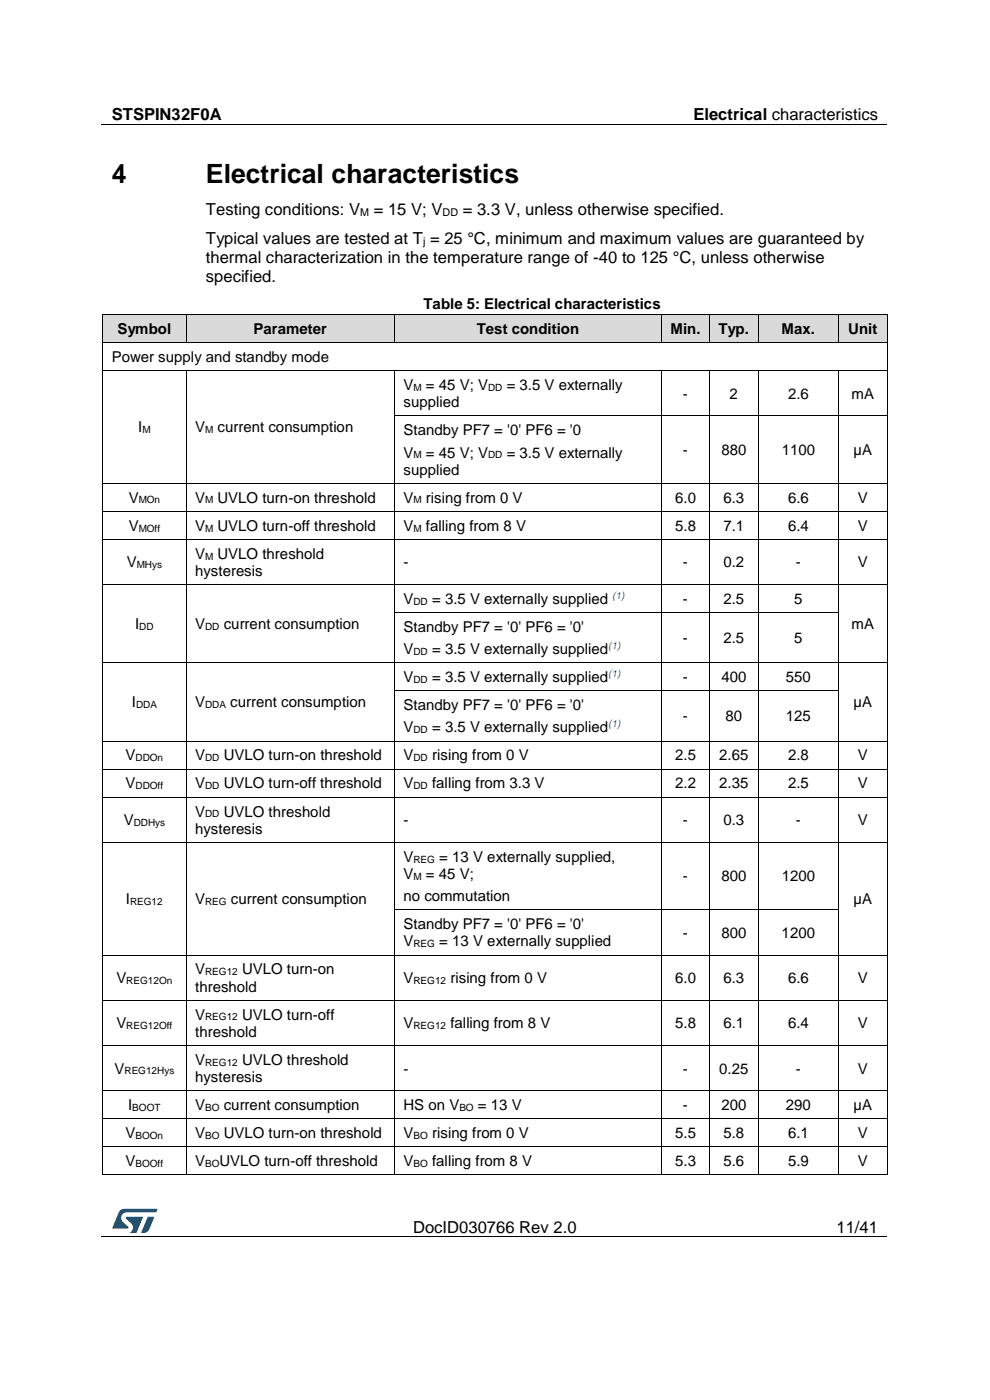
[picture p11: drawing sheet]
<svg xmlns="http://www.w3.org/2000/svg" width="210mm" height="297mm" viewBox="0 0 210 297" stroke-linecap="round" stroke-linejoin="round" font-family="sans-serif">
<path d="M21.5 26.5h166.7M21.5 262.4h166.7" fill="none" stroke="#000" stroke-width=".21"/>
<path d="M104.9 26.4h.2v.1h-.2zM61.6 262.3h.1v.2h-.1zM148 262.3h.1v.2h-.1z" fill="#000"/>
<g fill="#005288">
<path d="M25.4 256.9l.6-.4h.4h7l-.3 .7h-6.2a1.18 1.18 0 0 0-1.1 .7 1.18 1.18 0 0 0 .2 1.3l1.2 1.1v.3h-3.4z"/>
<path d="M31.4 258.2h1.3l-1 2.6a1.31 1.31 0 0 1-1.7 .7z"/>
<path d="M26.7 258.2h3.6l-1.4 3.4h-1.4a1.29 1.29 0 0 0 .4-2l-1.2-1.1z"/>
</g>
<g fill="#dadada">
<path d="M21.8 66.8h17.7v5.8h-17.7z" fill-rule="evenodd"/>
<path d="M39.5 66.8h44.2v5.8h-44.2z" fill-rule="evenodd"/>
<path d="M83.7 66.8h56.6v5.8h-56.6z" fill-rule="evenodd"/>
<path d="M140.4 66.8h10.1v5.8h-10.1z" fill-rule="evenodd"/>
<path d="M150.5 66.8h10.3v5.8h-10.3z" fill-rule="evenodd"/>
<path d="M160.9 66.8h16.9v5.8h-16.9z" fill-rule="evenodd"/>
<path d="M177.9 66.8h10.3v5.8h-10.3z" fill-rule="evenodd"/>
</g>
<g fill="#dadada">
<path d="M23.7 66.8h13.9v5.8h-13.9z"/>
<path d="M41.4 66.8h40.4v5.8h-40.4z"/>
<path d="M85.6 66.8h52.8v5.8h-52.8z"/>
<path d="M142.2 66.8h6.4v5.8h-6.4z"/>
<path d="M152.4 66.8h6.6v5.8h-6.6z"/>
<path d="M162.8 66.8h13.2v5.8h-13.2z"/>
<path d="M179.8 66.8h6.5v5.8h-6.5z"/>
</g>
<g fill="#000">
<path d="M21.7 72.6h.1v.2h-.1zM21.7 78.6h.1v.1h-.1zM21.7 66.8h.1zM21.8 72.6h.2v.2h-.2zM39.4 78.6h.2v.1h-.2zM39.5 72.6h.1v.2h-.1zM83.6 78.6h.2v.1h-.2zM83.7 72.6h.1v.2h-.1zM140.3 78.6h.1v.1h-.1zM140.3 66.8h.1zM140.3 72.6h.2v.2h-.2zM150.4 78.6h.2v.1h-.2z"/>
<path d="M150.5 72.6h.1v.2h-.1zM160.8 78.6h.2v.1h-.2zM160.8 66.8h.1zM160.8 72.6h.2v.2h-.2zM177.8 78.6h.2v.1h-.2zM177.8 66.8h.1zM177.8 72.6h.2v.2h-.2zM188.1 72.6h.2v.2h-.2zM188.1 78.6h.2v.1h-.2zM188.2 66.8h.1zM21.7 88.1h.1v.2h-.1zM39.4 88.1h.2v.2h-.2z"/>
<path d="M83.6 88.1h.2v.2h-.2zM140.3 88.1h.1v.2h-.1zM150.4 88.1h.2v.2h-.2zM160.8 88.1h.2v.2h-.2zM177.8 88.1h.2v.2h-.2zM188.1 88.1h.2v.2h-.2zM21.7 102.4h.1v.2h-.1zM21.7 108.4h.1v.2h-.1zM21.7 114.3h.1v.2h-.1zM39.4 102.4h.2v.2h-.2zM39.4 108.4h.2v.2h-.2zM39.4 114.3h.2v.2h-.2z"/>
<path d="M83.6 102.4h.2v.2h-.2zM83.6 108.4h.2v.2h-.2zM83.6 114.3h.2v.2h-.2zM140.3 102.4h.1v.2h-.1zM140.3 108.4h.1v.2h-.1zM140.3 114.3h.1v.2h-.1zM150.4 102.4h.2v.2h-.2zM150.4 108.4h.2v.2h-.2zM150.4 114.3h.2v.2h-.2zM160.8 102.4h.2v.2h-.2zM160.8 108.4h.2v.2h-.2zM160.8 114.3h.2v.2h-.2z"/>
<path d="M177.8 102.4h.2v.2h-.2zM177.8 108.4h.2v.2h-.2zM177.8 114.3h.2v.2h-.2zM188.1 102.4h.2v.2h-.2zM188.1 108.4h.2v.2h-.2zM188.1 114.3h.2v.2h-.2zM21.7 124h.1v.1h-.1zM21.7 129.9h.1v.1h-.1zM39.4 124h.2v.1h-.2zM39.4 129.9h.2v.1h-.2zM83.6 124h.2v.1h-.2zM83.6 129.9h.2v.1h-.2z"/>
<path d="M140.3 124h.1v.1h-.1zM140.3 129.9h.1v.1h-.1zM150.4 124h.2v.1h-.2zM150.4 129.9h.2v.1h-.2zM160.8 124h.2v.1h-.2zM160.8 129.9h.2v.1h-.2zM177.8 124h.2v.1h-.2zM177.8 129.9h.2v.1h-.2zM188.1 124h.2v.1h-.2zM188.1 129.9h.2v.1h-.2zM21.7 140.5h.1v.2h-.1zM21.7 146.5h.1v.1h-.1z"/>
<path d="M21.7 157.1h.1v.2h-.1zM39.4 140.5h.2v.2h-.2zM39.4 146.5h.2v.1h-.2zM39.4 157.1h.2v.2h-.2zM83.6 140.5h.2v.2h-.2zM83.6 146.5h.2v.1h-.2zM83.6 157.1h.2v.2h-.2zM140.3 140.5h.1v.2h-.1zM140.3 146.5h.1v.1h-.1zM140.3 157.1h.1v.2h-.1zM150.4 140.5h.2v.2h-.2zM150.4 146.5h.2v.1h-.2z"/>
<path d="M150.4 157.1h.2v.2h-.2zM160.8 140.5h.2v.2h-.2zM160.8 146.5h.2v.1h-.2zM160.8 157.1h.2v.2h-.2zM177.8 140.5h.2v.2h-.2zM177.8 146.5h.2v.1h-.2zM177.8 157.1h.2v.2h-.2zM188.1 140.5h.2v.2h-.2zM188.1 146.5h.2v.1h-.2zM188.1 157.1h.2v.2h-.2zM21.7 163.1h.1v.1h-.1zM21.7 169h.1v.2h-.1z"/>
<path d="M21.7 178.6h.1v.2h-.1zM39.4 163.1h.2v.1h-.2zM39.4 169h.2v.2h-.2zM39.4 178.6h.2v.2h-.2zM83.6 163.1h.2v.1h-.2zM83.6 169h.2v.2h-.2zM83.6 178.6h.2v.2h-.2zM140.3 163.1h.1v.1h-.1zM140.3 169h.1v.2h-.1zM140.3 178.6h.1v.2h-.1zM150.4 163.1h.2v.1h-.2zM150.4 169h.2v.2h-.2z"/>
<path d="M150.4 178.6h.2v.2h-.2zM160.8 163.1h.2v.1h-.2zM160.8 169h.2v.2h-.2zM160.8 178.6h.2v.2h-.2zM177.8 163.1h.2v.1h-.2zM177.8 169h.2v.2h-.2zM177.8 178.6h.2v.2h-.2zM188.1 163.1h.2v.1h-.2zM188.1 169h.2v.2h-.2zM188.1 178.6h.2v.2h-.2zM21.7 192.9h.1v.2h-.1zM39.4 192.9h.2v.2h-.2z"/>
<path d="M83.6 192.9h.2v.2h-.2zM140.3 192.9h.1v.2h-.1zM150.4 192.9h.2v.2h-.2zM160.8 192.9h.2v.2h-.2zM177.8 192.9h.2v.2h-.2zM188.1 192.9h.2v.2h-.2zM21.7 202.5h.1v.2h-.1zM21.7 212.1h.1v.2h-.1zM39.4 202.5h.2v.2h-.2zM39.4 212.1h.2v.2h-.2zM83.6 202.5h.2v.2h-.2zM83.6 212.1h.2v.2h-.2z"/>
<path d="M140.3 202.5h.1v.2h-.1zM140.3 212.1h.1v.2h-.1zM150.4 202.5h.2v.2h-.2zM150.4 212.1h.2v.2h-.2zM160.8 202.5h.2v.2h-.2zM160.8 212.1h.2v.2h-.2zM177.8 202.5h.2v.2h-.2zM177.8 212.1h.2v.2h-.2zM188.1 202.5h.2v.2h-.2zM188.1 212.1h.2v.2h-.2zM21.7 221.7h.1v.2h-.1zM21.7 231.3h.1v.2h-.1z"/>
<path d="M21.7 237.2h.1v.2h-.1zM39.4 221.7h.2v.2h-.2zM39.4 231.3h.2v.2h-.2zM39.4 237.2h.2v.2h-.2zM83.6 221.7h.2v.2h-.2zM83.6 231.3h.2v.2h-.2zM83.6 237.2h.2v.2h-.2zM140.3 221.7h.1v.2h-.1zM140.3 231.3h.1v.2h-.1zM140.3 237.2h.1v.2h-.1zM150.4 221.7h.2v.2h-.2zM150.4 231.3h.2v.2h-.2z"/>
<path d="M150.4 237.2h.2v.2h-.2zM160.8 221.7h.2v.2h-.2zM160.8 231.3h.2v.2h-.2zM160.8 237.2h.2v.2h-.2zM177.8 221.7h.2v.2h-.2zM177.8 231.3h.2v.2h-.2zM177.8 237.2h.2v.2h-.2zM188.1 221.7h.2v.2h-.2zM188.1 231.3h.2v.2h-.2zM188.1 237.2h.2v.2h-.2zM21.7 243.2h.1v.2h-.1zM21.7 249.1h.1v.2h-.1z"/>
<path d="M39.4 243.2h.2v.2h-.2zM39.4 249.1h.2v.2h-.2zM83.6 243.2h.2v.2h-.2zM83.6 249.1h.2v.2h-.2zM140.3 243.2h.1v.2h-.1zM140.3 249.1h.1v.2h-.1zM150.4 243.2h.2v.2h-.2zM150.4 249.1h.2v.2h-.2zM160.8 243.2h.2v.2h-.2zM160.8 249.1h.2v.2h-.2zM177.8 243.2h.2v.2h-.2zM177.8 249.1h.2v.2h-.2z"/>
<path d="M188.1 243.2h.2v.2h-.2zM188.1 249.1h.2v.2h-.2z"/>
</g>
<g fill="none" stroke="#000" stroke-width=".21">
<path d="M21.8 72.8v5.8M21.8 78.7v9.4M21.8 66.8v5.8M21.8 66.8h17.7M21.8 78.7h17.6M22 72.7h17.5M39.5 66.8v5.8M39.5 78.7v9.4M39.5 66.8h44.2M39.6 78.7h44M39.6 72.7h44.1M83.7 66.8v5.8"/>
<path d="M83.7 78.7v9.4M83.7 66.8h56.6M83.8 78.7h56.4M83.8 72.7h56.5M140.3 66.8v5.8M140.3 78.7v9.4M140.4 66.8h10.1M140.4 78.7h10M140.5 72.7h10M150.5 78.7v9.4M150.6 78.7h10.2M150.6 72.7h10.2"/>
<path d="M160.8 66.8h-10.3v5.8M160.9 66.8v5.8M160.9 78.7v9.4M160.9 66.8h16.9M161 78.7h16.8M161 72.7h16.8M177.9 66.8v5.8M177.9 78.7v9.4M177.9 66.8h10.3M178 78.7h10.1M178 72.7h10.1M188.2 66.8v5.8"/>
<path d="M188.2 72.8v5.8M188.2 78.7v9.4M21.8 88.3v14.1M39.5 88.3v14.1M83.7 88.3v14.1M83.8 88.2h56.4M140.3 88.3v14.1M140.4 88.2h10M150.5 88.3v14.1M150.6 88.2h10.2M160.9 88.3v14.1M161 88.2h16.8"/>
<path d="M177.9 88.3v14.1M178 88.2h10.1M188.2 88.3v14.1M21.8 102.6v5.8M21.8 108.6v5.7M21.8 114.5v9.5M21.8 102.5h17.6M21.8 108.5h17.6M21.8 114.4h17.6M39.5 102.6v5.8M39.5 108.6v5.7M39.5 114.5v9.5"/>
<path d="M39.6 102.5h44M39.6 108.5h44M39.6 114.4h44M83.7 102.6v5.8M83.7 108.6v5.7M83.7 114.5v9.5M83.8 102.5h56.4M83.8 108.5h56.4M83.8 114.4h56.4M140.3 102.6v5.8M140.3 108.6v5.7M140.3 114.5v9.5"/>
<path d="M140.4 102.5h10M140.4 108.5h10M140.4 114.4h10M150.5 102.6v5.8M150.5 108.6v5.7M150.5 114.5v9.5M150.6 102.5h10.2M150.6 108.5h10.2M150.6 114.4h10.2M160.9 102.6v5.8M160.9 108.6v5.7M160.9 114.5v9.5"/>
<path d="M161 102.5h16.8M161 108.5h16.8M161 114.4h16.8M177.9 102.6v5.8M177.9 108.6v5.7M177.9 114.5v9.5M178 102.5h10.1M178 108.5h10.1M178 114.4h10.1M188.2 102.6v5.8M188.2 108.6v5.7M188.2 114.5v9.5"/>
<path d="M21.8 124.1v5.8M21.8 130v10.5M21.8 124h17.6M39.5 124.1v5.8M39.5 130v10.5M39.6 124h44M83.7 124.1v5.8M83.7 130v10.5M83.8 124h56.4M83.8 130h56.4M140.3 124.1v5.8M140.3 130v10.5"/>
<path d="M140.4 124h10M140.4 130h10M150.5 124.1v5.8M150.5 130v10.5M150.6 124h10.2M150.6 130h10.2M160.9 124.1v5.8M160.9 130v10.5M161 124h16.8M161 130h16.8M177.9 124.1v5.8M177.9 130v10.5"/>
<path d="M178 124h10.1M188.2 124.1v5.8M188.2 130v10.5M21.8 140.7v5.8M21.8 146.6v10.5M21.8 157.3v5.8M21.8 140.6h17.6M21.8 157.2h17.6M39.5 140.7v5.8M39.5 146.6v10.5M39.5 157.3v5.8M39.6 140.6h44"/>
<path d="M39.6 157.2h44M83.7 140.7v5.8M83.7 146.6v10.5M83.7 157.3v5.8M83.8 140.6h56.4M83.8 146.6h56.4M83.8 157.2h56.4M140.3 140.7v5.8M140.3 146.6v10.5M140.3 157.3v5.8M140.4 140.6h10M140.4 146.6h10"/>
<path d="M140.4 157.2h10M150.5 140.7v5.8M150.5 146.6v10.5M150.5 157.3v5.8M150.6 140.6h10.2M150.6 146.6h10.2M150.6 157.2h10.2M160.9 140.7v5.8M160.9 146.6v10.5M160.9 157.3v5.8M161 140.6h16.8M161 146.6h16.8"/>
<path d="M161 157.2h16.8M177.9 140.7v5.8M177.9 146.6v10.5M177.9 157.3v5.8M178 140.6h10.1M178 157.2h10.1M188.2 140.7v5.8M188.2 146.6v10.5M188.2 157.3v5.8M21.8 163.2v5.8M21.8 169.2v9.4M21.8 178.8v14.1"/>
<path d="M21.8 163.2h17.6M21.8 169.1h17.6M21.8 178.7h17.6M39.5 163.2v5.8M39.5 169.2v9.4M39.5 178.8v14.1M39.6 163.2h44M39.6 169.1h44M39.6 178.7h44M83.7 163.2v5.8M83.7 169.2v9.4M83.7 178.8v14.1"/>
<path d="M83.8 163.2h56.4M83.8 169.1h56.4M83.8 178.7h56.4M140.3 163.2v5.8M140.3 169.2v9.4M140.3 178.8v14.1M140.4 163.2h10M140.4 169.1h10M140.4 178.7h10M150.5 163.2v5.8M150.5 169.2v9.4M150.5 178.8v14.1"/>
<path d="M150.6 163.2h10.2M150.6 169.1h10.2M150.6 178.7h10.2M160.9 163.2v5.8M160.9 169.2v9.4M160.9 178.8v14.1M161 163.2h16.8M161 169.1h16.8M161 178.7h16.8M177.9 163.2v5.8M177.9 169.2v9.4M177.9 178.8v14.1"/>
<path d="M178 163.2h10.1M178 169.1h10.1M178 178.7h10.1M188.2 163.2v5.8M188.2 169.2v9.4M188.2 178.8v14.1M21.8 193.1v9.4M39.5 193.1v9.4M83.7 193.1v9.4M83.8 193h56.4M140.3 193.1v9.4M140.4 193h10"/>
<path d="M150.5 193.1v9.4M150.6 193h10.2M160.9 193.1v9.4M161 193h16.8M177.9 193.1v9.4M188.2 193.1v9.4M21.8 202.7v9.4M21.8 212.3v9.4M21.8 202.6h17.6M21.8 212.2h17.6M39.5 202.7v9.4M39.5 212.3v9.4"/>
<path d="M39.6 202.6h44M39.6 212.2h44M83.7 202.7v9.4M83.7 212.3v9.4M83.8 202.6h56.4M83.8 212.2h56.4M140.3 202.7v9.4M140.3 212.3v9.4M140.4 202.6h10M140.4 212.2h10M150.5 202.7v9.4M150.5 212.3v9.4"/>
<path d="M150.6 202.6h10.2M150.6 212.2h10.2M160.9 202.7v9.4M160.9 212.3v9.4M161 202.6h16.8M161 212.2h16.8M177.9 202.7v9.4M177.9 212.3v9.4M178 202.6h10.1M178 212.2h10.1M188.2 202.7v9.4M188.2 212.3v9.4"/>
<path d="M21.8 221.9v9.4M21.8 231.5v5.7M21.8 237.4v5.8M21.8 221.8h17.6M21.8 231.4h17.6M21.8 237.3h17.6M39.5 221.9v9.4M39.5 231.5v5.7M39.5 237.4v5.8M39.6 221.8h44M39.6 231.4h44M39.6 237.3h44"/>
<path d="M83.7 221.9v9.4M83.7 231.5v5.7M83.7 237.4v5.8M83.8 221.8h56.4M83.8 231.4h56.4M83.8 237.3h56.4M140.3 221.9v9.4M140.3 231.5v5.7M140.3 237.4v5.8M140.4 221.8h10M140.4 231.4h10M140.4 237.3h10"/>
<path d="M150.5 221.9v9.4M150.5 231.5v5.7M150.5 237.4v5.8M150.6 221.8h10.2M150.6 231.4h10.2M150.6 237.3h10.2M160.9 221.9v9.4M160.9 231.5v5.7M160.9 237.4v5.8M161 221.8h16.8M161 231.4h16.8M161 237.3h16.8"/>
<path d="M177.9 221.9v9.4M177.9 231.5v5.7M177.9 237.4v5.8M178 221.8h10.1M178 231.4h10.1M178 237.3h10.1M188.2 221.9v9.4M188.2 231.5v5.7M188.2 237.4v5.8M21.8 243.4v5.7M21.8 243.3h17.6M21.8 249.2h17.6"/>
<path d="M39.5 243.4v5.7M39.6 243.3h44M39.6 249.2h44M83.7 243.4v5.7M83.8 243.3h56.4M83.8 249.2h56.4M140.3 243.4v5.7M140.4 243.3h10M140.4 249.2h10M150.5 243.4v5.7M150.6 243.3h10.2M150.6 249.2h10.2"/>
<path d="M160.9 243.4v5.7M161 243.3h16.8M161 249.2h16.8M177.9 243.4v5.7M178 243.3h10.1M178 249.2h10.1M188.2 243.4v5.7"/>
</g>
<g font-size="5.6">
<text x="23.7" y="38.9">4</text>
<text x="43.7" y="38.9">Electrical characteristics</text>
</g>
<g font-size="3.5">
<text x="23.7" y="25.5">STSPIN32F0A</text>
<text x="147.1" y="25.5">Electrical characteristics</text>
<text x="43.7" y="45.6">Testing conditions: V</text>
<text x="79.3" y="45.6">= 15 V; V</text>
<text x="98.2" y="45.6">= 3.3 V, unless otherwise specified.</text>
<text x="43.7" y="51.7">Typical values are tested at T = 25 °C, minimum and maximum values are guaranteed by</text>
<text x="43.7" y="55.8">thermal characterization in the temperature range of -40 to 125 °C, unless otherwise</text>
<text x="43.7" y="59.9">specified.</text>
<text x="87.6" y="261.5">DocID030766 Rev 2.0</text>
<text x="177.5" y="261.5">11/41</text>
</g>
<g font-size="3.2">
<text x="89.8" y="65.6">Table 5: Electrical characteristics</text>
<text x="24.9" y="70.8">Symbol</text>
<text x="53.8" y="70.8">Parameter</text>
<text x="101.1" y="70.8">Test condition</text>
<text x="142.2" y="70.8">Min.</text>
<text x="152.4" y="70.8">Typ.</text>
<text x="165.8" y="70.8">Max.</text>
<text x="180" y="70.8">Unit</text>
<text x="23.7" y="76.8">Power supply and standby mode</text>
<text x="85.6" y="82.8">V</text>
<text x="90.3" y="82.8">= 45 V; V</text>
<text x="107.5" y="82.8">= 3.5 V externally</text>
<text x="85.6" y="86.4">supplied</text>
<text x="144.9" y="84.6">-</text>
<text x="154.8" y="84.6">2</text>
<text x="167.2" y="84.6">2.6</text>
<text x="180.6" y="84.6">mA</text>
<text x="29.3" y="91.7">I</text>
<text x="41.4" y="91.7">V</text>
<text x="46.1" y="91.7">current consumption</text>
<text x="85.6" y="92.4">Standby PF7 = '0' PF6 = '0</text>
<text x="85.6" y="97.1">V</text>
<text x="85.6" y="100.7">supplied</text>
<text x="90.3" y="97.1">= 45 V; V</text>
<text x="107.5" y="97.1">= 3.5 V externally</text>
<text x="144.9" y="96.5">-</text>
<text x="153" y="96.5">880</text>
<text x="165.8" y="96.5">1100</text>
<text x="181.1" y="96.5">µA</text>
<text x="27.3" y="106.6">V</text>
<text x="41.4" y="106.6">V</text>
<text x="46.1" y="106.6">UVLO turn-on threshold</text>
<text x="85.6" y="106.6">V</text>
<text x="90.3" y="106.6">rising from 0 V</text>
<text x="143.2" y="106.6">6.0</text>
<text x="153.5" y="106.6">6.3</text>
<text x="167.2" y="106.6">6.6</text>
<text x="182" y="106.6">V</text>
<text x="27.3" y="112.6">V</text>
<text x="41.4" y="112.6">V</text>
<text x="46.1" y="112.6">UVLO turn-off threshold</text>
<text x="85.6" y="112.6">V</text>
<text x="90.3" y="112.6">falling from 8 V</text>
<text x="143.2" y="112.6">5.8</text>
<text x="153.5" y="112.6">7.1</text>
<text x="167.2" y="112.6">6.4</text>
<text x="182" y="112.6">V</text>
<text x="41.4" y="118.5">V</text>
<text x="46.1" y="118.5">UVLO threshold</text>
<text x="26.9" y="120.4">V</text>
<text x="41.4" y="122.2">hysteresis</text>
<text x="85.6" y="120.4">-</text>
<text x="144.9" y="120.4">-</text>
<text x="153.5" y="120.4">0.2</text>
<text x="168.8" y="120.4">-</text>
<text x="182" y="120.4">V</text>
<text x="85.6" y="128.1">V</text>
<text x="91.7" y="128.1">= 3.5 V externally supplied</text>
<text x="144.9" y="128.1">-</text>
<text x="153.5" y="128.1">2.5</text>
<text x="168.5" y="128.1">5</text>
<text x="28.7" y="133.5">I</text>
<text x="41.4" y="133.5">V</text>
<text x="47.5" y="133.5">current consumption</text>
<text x="85.6" y="134.1">Standby PF7 = '0' PF6 = '0'</text>
<text x="144.9" y="136.4">-</text>
<text x="153.5" y="136.4">2.5</text>
<text x="168.5" y="136.4">5</text>
<text x="180.6" y="133.5">mA</text>
<text x="85.6" y="138.8">V</text>
<text x="91.7" y="138.8">= 3.5 V externally supplied</text>
<text x="85.6" y="144.7">V</text>
<text x="91.7" y="144.7">= 3.5 V externally supplied</text>
<text x="144.9" y="144.7">-</text>
<text x="153" y="144.7">400</text>
<text x="166.7" y="144.7">550</text>
<text x="28" y="150.1">I</text>
<text x="41.4" y="150.1">V</text>
<text x="48.9" y="150.1">current consumption</text>
<text x="85.6" y="150.7">Standby PF7 = '0' PF6 = '0'</text>
<text x="85.6" y="155.4">V</text>
<text x="91.7" y="155.4">= 3.5 V externally supplied</text>
<text x="144.9" y="153">-</text>
<text x="153.9" y="153">80</text>
<text x="166.7" y="153">125</text>
<text x="181.1" y="150.1">µA</text>
<text x="26.6" y="161.3">V</text>
<text x="41.4" y="161.3">V</text>
<text x="47.5" y="161.3">UVLO turn-on threshold</text>
<text x="85.6" y="161.3">V</text>
<text x="91.7" y="161.3">rising from 0 V</text>
<text x="143.2" y="161.3">2.5</text>
<text x="152.6" y="161.3">2.65</text>
<text x="167.2" y="161.3">2.8</text>
<text x="182" y="161.3">V</text>
<text x="26.6" y="167.3">V</text>
<text x="41.4" y="167.3">V</text>
<text x="47.5" y="167.3">UVLO turn-off threshold</text>
<text x="85.6" y="167.3">V</text>
<text x="91.7" y="167.3">falling from 3.3 V</text>
<text x="143.2" y="167.3">2.2</text>
<text x="152.6" y="167.3">2.35</text>
<text x="167.2" y="167.3">2.5</text>
<text x="182" y="167.3">V</text>
<text x="41.4" y="173.2">V</text>
<text x="47.5" y="173.2">UVLO threshold</text>
<text x="26.2" y="175">V</text>
<text x="41.4" y="176.9">hysteresis</text>
<text x="85.6" y="175.1">-</text>
<text x="144.9" y="175.1">-</text>
<text x="153.5" y="175.1">0.3</text>
<text x="168.8" y="175.1">-</text>
<text x="182" y="175.1">V</text>
<text x="85.6" y="182.8">V</text>
<text x="93.2" y="182.8">= 13 V externally supplied,</text>
<text x="26.7" y="191.8">I</text>
<text x="41.4" y="191.8">V</text>
<text x="49" y="191.8">current consumption</text>
<text x="85.6" y="191.2">no commutation</text>
<text x="85.6" y="186.5">V</text>
<text x="90.3" y="186.5">= 45 V;</text>
<text x="144.9" y="187">-</text>
<text x="153" y="187">800</text>
<text x="165.8" y="187">1200</text>
<text x="181.1" y="191.8">µA</text>
<text x="85.6" y="197.1">Standby PF7 = '0' PF6 = '0'</text>
<text x="85.6" y="200.8">V</text>
<text x="93.2" y="200.8">= 13 V externally supplied</text>
<text x="144.9" y="199">-</text>
<text x="153" y="199">800</text>
<text x="165.8" y="199">1200</text>
<text x="24.7" y="208.5">V</text>
<text x="41.4" y="206.7">V</text>
<text x="51.4" y="206.7">UVLO turn-on</text>
<text x="85.6" y="208.5">V</text>
<text x="95.5" y="208.5">rising from 0 V</text>
<text x="143.2" y="208.5">6.0</text>
<text x="153.5" y="208.5">6.3</text>
<text x="167.2" y="208.5">6.6</text>
<text x="182" y="208.5">V</text>
<text x="41.4" y="210.4">threshold</text>
<text x="24.7" y="218.1">V</text>
<text x="41.4" y="220">threshold</text>
<text x="41.4" y="216.3">V</text>
<text x="51.4" y="216.3">UVLO turn-off</text>
<text x="85.6" y="218.1">V</text>
<text x="95.5" y="218.1">falling from 8 V</text>
<text x="143.2" y="218.1">5.8</text>
<text x="153.5" y="218.1">6.1</text>
<text x="167.2" y="218.1">6.4</text>
<text x="182" y="218.1">V</text>
<text x="24.3" y="227.8">V</text>
<text x="41.4" y="225.9">V</text>
<text x="51.4" y="225.9">UVLO threshold</text>
<text x="85.6" y="227.8">-</text>
<text x="144.9" y="227.8">-</text>
<text x="152.6" y="227.8">0.25</text>
<text x="168.8" y="227.8">-</text>
<text x="182" y="227.8">V</text>
<text x="41.4" y="229.6">hysteresis</text>
<text x="27.2" y="235.5">I</text>
<text x="41.4" y="235.5">V</text>
<text x="47.5" y="235.5">current consumption</text>
<text x="85.6" y="235.5">HS on V</text>
<text x="101.4" y="235.5">= 13 V</text>
<text x="144.9" y="235.5">-</text>
<text x="153" y="235.5">200</text>
<text x="166.7" y="235.5">290</text>
<text x="181.1" y="235.5">µA</text>
<text x="26.6" y="241.4">V</text>
<text x="41.4" y="241.4">V</text>
<text x="47.5" y="241.4">UVLO turn-on threshold</text>
<text x="85.6" y="241.4">V</text>
<text x="91.7" y="241.4">rising from 0 V</text>
<text x="143.2" y="241.4">5.5</text>
<text x="153.5" y="241.4">5.8</text>
<text x="167.2" y="241.4">6.1</text>
<text x="182" y="241.4">V</text>
<text x="26.6" y="247.4">V</text>
<text x="41.4" y="247.4">V</text>
<text x="46.6" y="247.4">UVLO turn-off threshold</text>
<text x="85.6" y="247.4">V</text>
<text x="91.7" y="247.4">falling from 8 V</text>
<text x="143.2" y="247.4">5.3</text>
<text x="153.5" y="247.4">5.6</text>
<text x="167.2" y="247.4">5.9</text>
<text x="182" y="247.4">V</text>
</g>
<g font-size="2.3">
<text x="76.4" y="45.7">M</text>
<text x="93.9" y="45.7">DD</text>
<text x="89.7" y="51.9">j</text>
</g>
<g font-size="2.1">
<text x="87.7" y="82.9">M</text>
<text x="103.5" y="82.9">DD</text>
<text x="30.2" y="91.9">M</text>
<text x="43.5" y="91.9">M</text>
<text x="87.7" y="97.2">M</text>
<text x="103.5" y="97.2">DD</text>
<text x="29.4" y="106.8">MOn</text>
<text x="43.5" y="106.8">M</text>
<text x="87.7" y="106.8">M</text>
<text x="29.4" y="112.8">MOff</text>
<text x="43.5" y="112.8">M</text>
<text x="87.7" y="112.8">M</text>
<text x="43.5" y="118.7">M</text>
<text x="29" y="120.5">MHys</text>
<text x="87.7" y="128.3">DD</text>
<text x="29.5" y="133.6">DD</text>
<text x="43.5" y="133.6">DD</text>
<text x="87.7" y="138.9">DD</text>
<text x="87.7" y="144.9">DD</text>
<text x="28.9" y="150.2">DDA</text>
<text x="43.5" y="150.2">DDA</text>
<text x="87.7" y="155.5">DD</text>
<text x="28.7" y="161.5">DDOn</text>
<text x="43.5" y="161.5">DD</text>
<text x="87.7" y="161.5">DD</text>
<text x="28.7" y="167.4">DDOff</text>
<text x="43.5" y="167.4">DD</text>
<text x="87.7" y="167.4">DD</text>
<text x="43.5" y="173.4">DD</text>
<text x="28.4" y="175.2">DDHys</text>
<text x="87.7" y="183">REG</text>
<text x="27.6" y="192">REG12</text>
<text x="43.5" y="192">REG</text>
<text x="87.7" y="186.6">M</text>
<text x="87.7" y="201">REG</text>
<text x="26.8" y="208.7">REG12On</text>
<text x="43.5" y="206.9">REG12</text>
<text x="87.7" y="208.7">REG12</text>
<text x="26.8" y="218.3">REG12Off</text>
<text x="43.5" y="216.5">REG12</text>
<text x="87.7" y="218.3">REG12</text>
<text x="26.4" y="227.9">REG12Hys</text>
<text x="43.5" y="226.1">REG12</text>
<text x="28.1" y="235.7">BOOT</text>
<text x="43.5" y="235.7">BO</text>
<text x="97.5" y="235.7">BO</text>
<text x="28.7" y="241.6">BOOn</text>
<text x="43.5" y="241.6">BO</text>
<text x="87.7" y="241.6">BO</text>
<text x="28.7" y="247.6">BOOff</text>
<text x="43.5" y="247.6">BO</text>
<text x="87.7" y="247.6">BO</text>
</g>
<g font-size="2.1" fill="#00f">
<text x="129.9" y="127">(1)</text>
<text x="129" y="137.7">(1)</text>
<text x="129" y="143.6">(1)</text>
<text x="129" y="154.3">(1)</text>
</g>
</svg>
